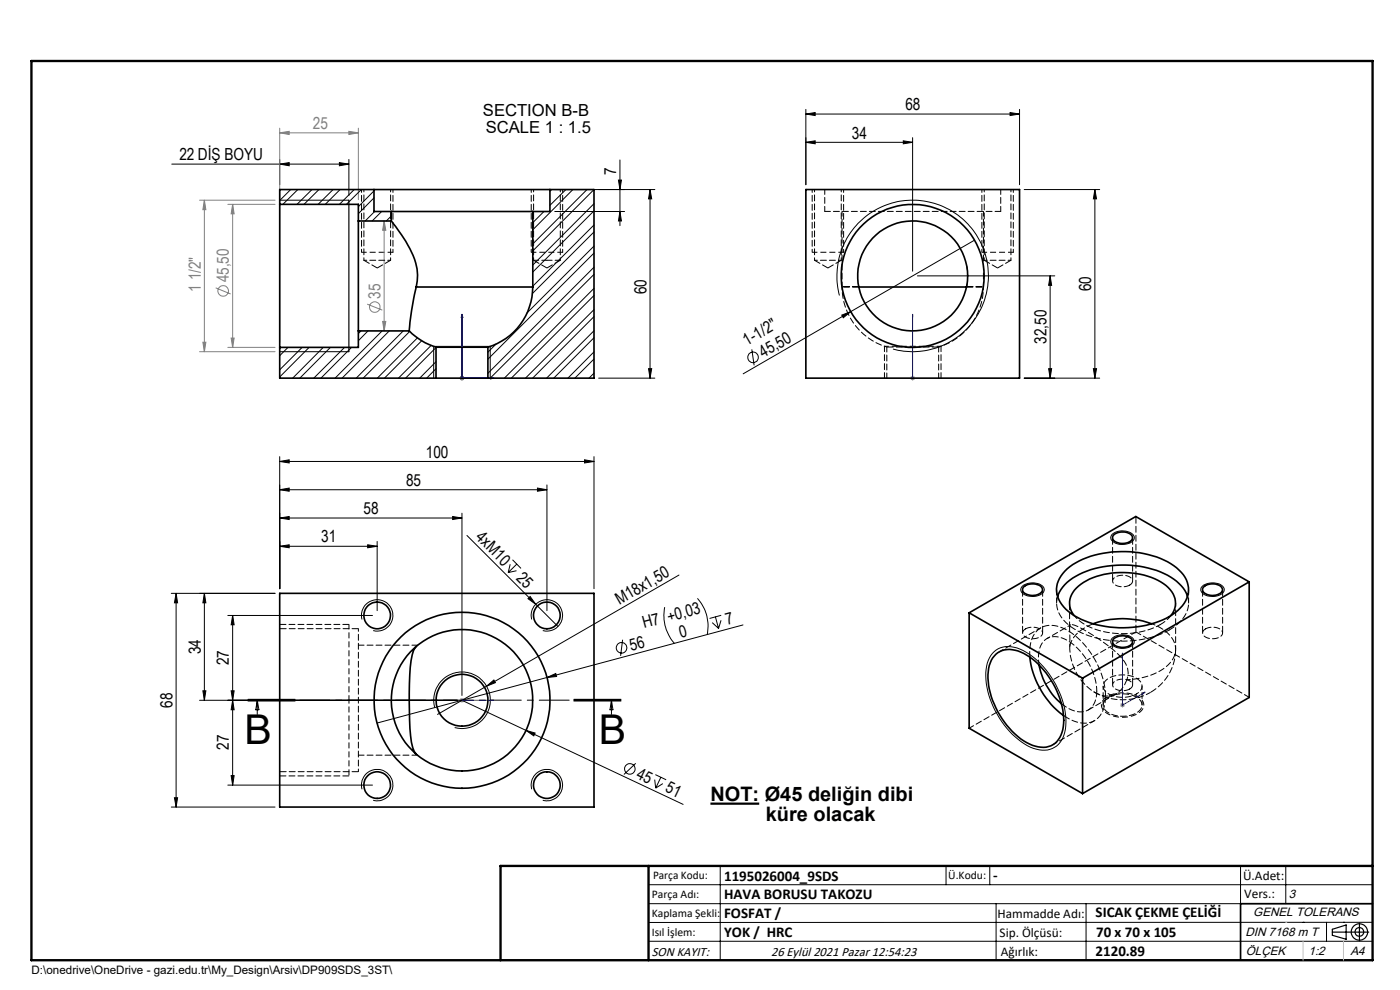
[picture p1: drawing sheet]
<svg xmlns="http://www.w3.org/2000/svg" width="297mm" height="210mm" viewBox="0 0 297 210" stroke-linecap="round" stroke-linejoin="round" font-family="sans-serif">
<g fill="none" stroke="#000" stroke-width=".21">
<path d="M36.4 34.8h37.6M59.3 34.8l2-.3v.7zM59.3 33.8v5.4M72 34.5l2 .3-2 .4zM74 33.8v7.7M131.2 38.2h.6l-.3 2zM131.5 33.9v14M171 24.2l1.9-.3v.6zM171 30.2l1.9-.3v.6zM171 23.2v16M171 24.2h45.3M171 30.2h22.6"/>
<path d="M191.6 29.9l2 .3-2 .3zM193.6 29.2v28.3M214.3 23.9l2 .3-2 .3zM216.3 23.2v16M59.3 42.5h14.7M117.7 44.9h14.8M117.7 40.2h21.2M131.5 44.9l.3 2h-.6zM137.9 40.2v40M137.9 40.2l.4 2h-.7zM194.6 58.5h29.2M206.8 50.9l-26.3 15.2"/>
<path d="M217.3 40.2h16M222.8 58.5l.3 2h-.6zM222.8 58.5v21.7M232.3 40.2v40M232.3 40.2l.3 2h-.6zM59.3 74.6h14.7M137.6 78.2h.7l-.4 2zM159.5 74.1l.5 3.4M178.1 62.7a16.1 16.1 0 0 1 14.1-20.2 16.1 16.1 0 0 1 17.4 17.4 16.1 16.1 0 0 1-20.2 14.1M178.6 66.8l1.9-.7-1.6 1.3zM180.5 66.1l-22.8 13.2M222.5 78.2h.6l-.3 2z"/>
<path d="M232 78.2h.6l-.3 2zM59.3 97.9l2-.4v.7zM59.3 96.9v28M59.3 97.9h66.7M92 80.2v-6.7h12v6.7M124 97.5l2 .4-2 .3zM126 96.9v28M127 80.2h11.9M217.3 80.2h16M59.3 109.9l2-.3v.6zM59.3 115.9l2-.3v.6zM59.3 103.9l2-.4v.7z"/>
<path d="M59.3 109.9h38.7M59.3 115.9h20.7M59.3 103.9h56.7M78 115.6l2 .3-2 .3zM80 114.9v14.6M96 109.6l2 .3-2 .3zM98 108.9v38.6M99.1 113.6l19.3 19.3M108.2 119.7l-.4 1.8M108.7 118.7l1.8 1.9M109.6 119.7l-1.8 1.8M114 103.5l2 .4-2 .3z"/>
<path d="M116 102.9v26.6M236 113.3a3.5 3.5 0 0 1 4.5 .4 1.38 1.38 0 0 1-1.5 1.7 2.88 2.88 0 0 1-3.3-1.2v-.4zM36.3 125.9h22M37.4 125.9v45.3M37.4 125.9l.3 2h-.7zM43.4 125.9v22.6M43.4 125.9l.3 2h-.7zM48.3 130.6h30.7M49.4 130.6v35.9M49.4 130.6l.3 1.9h-.7zM76.8 131.4a3.3 3.3 0 0 1 2.9-4.2 3.3 3.3 0 0 1 3.6 3.6 3.3 3.3 0 0 1-4.1 3M109.6 121.1l-1.8 .4"/>
<path d="M112 127l.5-.5 1.2 1.7zM112.8 131.4a3.3 3.3 0 0 1 2.9-4.2 3.3 3.3 0 0 1 3.6 3.6 3.3 3.3 0 0 1-4.2 3M132.1 135.7l-.4 3.4M141 128.8a8.8 8.8 0 0 0 2.1 7.7M144 122l-40.8 23.5M148 126.9a8.8 8.8 0 0 1 2 7.7M151.1 132.1l1.3 1.2M151.8 130.8l.6 2.5M153 131.6l-.6 1.7M153 130.5l-2.5 .7M157.6 132.6l-77.6 20.8M210.9 138.2a5.6 5.6 0 0 1 6.7 .1 18.4 18.4 0 0 1 8.5 15.7 4.9 4.9 0 0 1-4.4 5.1 9 9 0 0 1-6.3-2.8 18.3 18.3 0 0 1-6.2-14.3l.5-1.9 .5-1z"/>
<path d="M216.9 124.3a3.4 3.4 0 0 1 4.5 .4 1.27 1.27 0 0 1-1.1 1.6 3.3 3.3 0 0 1-3.7-.8l-.1-.5zM236 135.4a3.6 3.6 0 0 1 4.4 .1 1.06 1.06 0 0 1-.7 1.7 3.4 3.4 0 0 1-4-.7l-.1-.4zM254.9 124.6a3.4 3.4 0 0 1 4.7 .1 1.27 1.27 0 0 1-1.1 1.6 2.98 2.98 0 0 1-3.8-1zM42.3 148.5h54.7M43 146.5h.7l-.3 2zM49 146.5h.7l-.3 2zM49.4 148.5l.3 2.1h-.7zM52.6 148.5h10M52.6 148.7h10M52.6 148.3h10M54.6 148.5v3M54.6 148.5l.3 2.1h-.6z"/>
<path d="M92.2 150.1a6 6 0 0 1 5.3-7.5 6 6 0 0 1 6.5 6.5 6 6 0 0 1-7.6 5.2M98 148.5l46.9 22.1M103.2 145.5l1.6-1.3 .3 .6zM103.2 145.5l-10.4 6M111.6 154.9l1.9 .6-.3 .6zM116 143.7l1.9-.8 .2 .6zM121.7 148.3h10zM121.7 148.5h10M121.7 148.7h10M129.7 148.5l.3 2.1h-.6zM129.7 148.5v3M36.3 171.2h22"/>
<path d="M37 169.2h.7l-.3 2zM48.3 166.5h30.7M49 164.5h.7l-.3 2zM76.8 167.4a3.3 3.3 0 0 1 2.9-4.2 3.3 3.3 0 0 1 3.6 3.6 3.3 3.3 0 0 1-4.1 2.9M112.8 167.4a3.3 3.3 0 0 1 2.9-4.2 3.3 3.3 0 0 1 3.6 3.6 3.3 3.3 0 0 1-4.2 2.9M134.9 161.9l-2.5 2.4M138.9 165.4l.2 1.8M139 164.3l2.3 1.1M140.2 164.9l-1.1 2.3M140.6 166.2l-1.5 1M137.6 187.7h153.6M137.6 191.7h153.6"/>
<path d="M137.6 199.7h153.6M152.8 183.7v20M200.7 183.7v4M210 183.7v4M211.3 191.7v12M230.4 191.7v12M263.2 183.7v20M272.8 183.7v8M276.4 195.6h.1M281.4 195.6v4.1M285 195.6h.1M291.2 195.6l-153.6 .1"/>
<circle cx="159.8" cy="75.8" r="1.12"/>
<circle cx="131.8" cy="137.4" r="1.11"/>
<circle cx="133.6" cy="163.1" r="1.11"/>
</g>
<g fill="none" stroke="#808080" stroke-width=".21">
<path d="M59.3 28.2l2-.3v.6zM59.3 27.2v45.5M59.3 28.2h16.7M74 27.9l2 .3-2 .3zM76 27.2v15.2M42.3 42.5h16M43.4 42.5v32.1M43.4 42.5l.3 2h-.7zM48.3 43.3h10M49.4 43.3l.3 2.1h-.7zM49.4 43.3v30.4M81.5 46.9v23.3"/>
<path d="M81.5 46.9l.3 2h-.6zM42.3 74.6h16M43 72.6h.7l-.3 2zM45.8 61.1l3.1 1.3M48.3 73.7h10M49 71.7h.7l-.3 2zM77.9 64.5l3.2 1.3M81.2 68.2h.6l-.3 2zM97.6 79.9l.8 .7M98 79.7v1M98.4 79.9l-.8 .7M193.3 79.9l.7 .7"/>
<path d="M193.6 79.7v1M194 79.9l-.7 .7M97.5 80.2h1M193.1 80.2h1M97.5 148.5h1M97.6 148.2l.8 .7M98 148.1v.9M98.4 148.2l-.8 .7M237.6 149.6h1M237.8 149.2l.7 .7M238.1 149.1v1M238.5 149.2l-.7 .7"/>
<circle cx="47.4" cy="61.7" r="1.12"/>
<circle cx="79.5" cy="65.1" r="1.13"/>
</g>
<path d="M150.7 170.5h10.4" fill="none" stroke="#000" stroke-width=".47"/>
<g fill="none" stroke="#000" stroke-width=".25">
<path d="M74 42.5v32.1M282.6 197.7h7.8M282.6 197.1l3-.9v3l-3-.8zM288.4 195.8v3.8M106.2 203.7h185"/>
<circle cx="288.4" cy="197.7" r="1.74"/>
<circle cx="288.4" cy="197.7" r=".93"/>
</g>
<path d="M83.3 53.5h-6.6M119.3 53.5h-6.6M179 53.5h-6.7M215 53.5h-6.7M74 132.5v16" fill="none" stroke="#000" stroke-width=".21" stroke-dasharray="1.3 .6" stroke-dashoffset=".2" stroke-linecap="butt"/>
<path d="M187.6 73.5h12" fill="none" stroke="#000" stroke-width=".21" stroke-dasharray="1.3 .6" stroke-dashoffset=".4" stroke-linecap="butt"/>
<path d="M241.3 147.7a6.7 6.7 0 0 0-7.1 .6 1.81 1.81 0 0 0 .6 3 6.5 6.5 0 0 0 7.4-.6 1.87 1.87 0 0 0-.9-3" fill="none" stroke="#000" stroke-width=".21" stroke-dasharray="1.3 .6" stroke-dashoffset=".7" stroke-linecap="butt"/>
<path d="M74 149.7v14.9" fill="none" stroke="#000" stroke-width=".21" stroke-dasharray="1.3 .6" stroke-dashoffset="-.1" stroke-linecap="butt"/>
<g fill="none" stroke="#00f" stroke-width=".21">
<path d="M98 66.7v13.5h6.8M98 66.7l.2 .6h-.3zM193.6 66.7v.6v-.6M193.6 66.7v13.5M104.1 80l.7 .2-.7 .2zM193.6 80v.4zM193.6 80.2h.1M238.1 138.5l.2 .5-.3 .1zM238.1 138.5v11.1l4.8-2.8M97.9 148.5h.3zM98 148.5h.1M98 148.5h6.8"/>
<path d="M104.8 148.5h-.7h.7M242.4 147l.5-.2-.5 .4z"/>
</g>
<path d="M76.7 40.2v13.3M83.4 53.5v-13.3M112.7 40.2v13.3M119.4 53.5v-13.3M172.3 40.2v13.3M179 53.5v-13.3M208.3 40.2v13.3M215 53.5v-13.3M74 148.5v1.2" fill="none" stroke="#000" stroke-width=".21" stroke-dasharray="1.3 .6" stroke-dashoffset=".6"/>
<path d="M83.4 53.5h-.1M119.4 53.5h-.1M179 53.5h.1M215 53.5h.1M187.6 73.5h.1M74 132.5h-14.6M59.4 164.6h14.6" fill="none" stroke="#000" stroke-width=".21" stroke-dasharray="1.3 .6"/>
<path d="M187.6 73.5v6.7M199.6 80.2v-6.7" fill="none" stroke="#000" stroke-width=".21" stroke-dasharray="1.3 .6" stroke-dashoffset=".1"/>
<path d="M52.6 148.5h79.1" fill="none" stroke="#000" stroke-width=".21" stroke-dasharray="6.3 1.3 1.3 1.3" stroke-dashoffset="-.8"/>
<path d="M291.2 191.7h-28v12" fill="none" stroke="#000" stroke-width=".35"/>
<path d="M6.7 12.9h284.5v190.8h-284.5zM137.6 183.7v20M291.2 183.7h-185v20" fill="none" stroke="#000" stroke-width=".5"/>
<path d="M276.4 199.7v4M285 199.7v4" fill="none" stroke="#c0c0c0" stroke-width=".21"/>
<path d="M272.8 195.6h.1" fill="none" stroke="#c0c0c0" stroke-width=".25"/>
<g fill="#00f">
<path d="M104.1 148.5h.7zM97.9 148.5h.3z"/>
<path d="M193.6 80v.4zM193.6 66.7v.6zM242.4 147l.5-.2-.5 .4zM238.1 138.5l.2 .5-.3 .1z"/>
<path d="M104.1 80l.7 .2-.7 .2zM98 66.7l.2 .6h-.3zM104.1 80l.7 .2-.7 .2zM98 66.7l.2 .6h-.3z"/>
</g>
<g fill="#000">
<path d="M178.6 66.8l1.9-.7-1.6 1.3zM112 127l.5-.5 1.2 1.7zM103.2 145.5l1.6-1.3 .3 .6zM111.6 154.9l1.9 .6-.3 .6zM116 143.7l1.9-.8 .2 .6z"/>
<path d="M72 34.5l2 .3-2 .4zM59.3 34.8l2-.3v.7z"/>
<path d="M191.6 29.9l2 .3-2 .3zM171 30.2l1.9-.3v.6z"/>
<path d="M131.5 44.9l.3 2h-.6zM131.2 38.2h.6l-.3 2z"/>
<path d="M124 97.5l2 .4-2 .3zM59.3 97.9l2-.4v.7z"/>
<path d="M59.3 109.9l2-.3v.6zM96 109.6l2 .3-2 .3zM59.3 115.9l2-.3v.6zM78 115.6l2 .3-2 .3zM59.3 103.9l2-.4v.7zM114 103.5l2 .4-2 .3zM171 24.2l1.9-.3v.6zM214.3 23.9l2 .3-2 .3z"/>
<path d="M37.4 125.9l.3 2h-.7zM37 169.2h.7l-.3 2zM49.4 130.6l.3 1.9h-.7zM49 146.5h.7l-.3 2zM49.4 148.5l.3 2.1h-.7zM49 164.5h.7l-.3 2zM137.9 40.2l.4 2h-.7zM137.6 78.2h.7l-.4 2zM232.3 40.2l.3 2h-.6zM232 78.2h.6l-.3 2zM222.8 58.5l.3 2h-.6zM222.5 78.2h.6l-.3 2z"/>
<path d="M43 146.5h.7l-.3 2zM43.4 125.9l.3 2h-.7z"/>
</g>
<g fill="#808080">
<path d="M59.3 28.2l2-.3v.6zM74 27.9l2 .3-2 .3z"/>
<path d="M49 71.7h.7l-.3 2zM49.4 43.3l.3 2.1h-.7z"/>
<path d="M43.4 42.5l.3 2h-.7zM43 72.6h.7l-.3 2zM81.5 46.9l.3 2h-.6zM81.2 68.2h.6l-.3 2z"/>
</g>
<g fill="none" stroke="#000" stroke-width=".35">
<path d="M59.3 43.3v30.4M59.3 43.3h16.7v3.6M76 46.9v23.3M76 46.9h7M79.3 40.2h37.4M79.3 40.2h-20v3.1M79.3 40.2v4.7h3.7M83 46.9l.2 .2a27.2 27.2 0 0 1 5 8.7 9.8 9.8 0 0 1 .1 5.1M83 44.9h30M83 44.9v2M113 44.9v16M116.7 40.2h9.3v40h-22.5"/>
<path d="M116.7 40.2v4.7h-3.7M171 40.2h45.3v40h-45.3zM59.3 73.7v6.5h33.2M76 70.2h10.8M76 70.2v3.5h-16.7M86.8 70.2a13.9 13.9 0 0 0 5.7 3.5M88.3 60.9l-1 5-.5 4.3M88.3 60.9h24.7M92.5 73.7h11M92.5 73.7v6.5M103.5 73.7v6.5M113 60.9a13.4 13.4 0 0 1-9.5 12.8"/>
<path d="M182.2 60.9h22.8M92.5 80.2h11M236.3 113.4a2.98 2.98 0 0 1 3.9 .3 1.17 1.17 0 0 1-1.2 1.5 2.64 2.64 0 0 1-3-.9v-.4zM59.3 125.9h66.7v45.3h-66.7zM88.3 137.1a4.7 4.7 0 0 0-1.1 3 88.7 88.7 0 0 0 .1 17.3l.6 2 .4 .6M205.6 130l24.1 13.9M205.6 130v24.5l24.1 13.8M211.3 138.8a5 5 0 0 1 5.9-.2 17.4 17.4 0 0 1 8.4 14.9 4.7 4.7 0 0 1-4.2 5 10.2 10.2 0 0 1-7.2-4 16.5 16.5 0 0 1-4.5-12.7l.6-1.7zM217.1 124.6a2.95 2.95 0 0 1 3.9 0 1.05 1.05 0 0 1-.9 1.5 2.87 2.87 0 0 1-3.1-.7l-.1-.4zM218.5 139.4a18.3 18.3 0 0 0 7.1 12.4M224.4 126.5a8.7 8.7 0 0 1 5.3-5 22 22 0 0 1 18.7 .9 7.8 7.8 0 0 1 3.5 4.1M225.9 121.2a17.2 17.2 0 0 1 12-4.2 18.9 18.9 0 0 1 11.7 3.4 5.4 5.4 0 0 1 1.2 8.1 14.1 14.1 0 0 1-8.6 4.3 21.2 21.2 0 0 1-14.9-2.6 5.8 5.8 0 0 1-2.8-6.9l.6-1.1z"/>
<path d="M227.8 130.6a4.4 4.4 0 0 1 1.5-6.7 17.1 17.1 0 0 1 14.9-1.4 7.5 7.5 0 0 1 5.1 4.5 4.1 4.1 0 0 1-.9 3.6M231.9 132.3a18.2 18.2 0 0 1 12.4 0M236.3 135.5a2.88 2.88 0 0 1 3.9 .2 1.17 1.17 0 0 1-1.2 1.5 2.64 2.64 0 0 1-3-.9v-.4zM255.3 124.6a2.9 2.9 0 0 1 3.9 0 1.05 1.05 0 0 1-.9 1.5 2.58 2.58 0 0 1-3.2-.9zM265 123.4l-24.1-13.8-35.3 20.4M265 123.4l-35.3 20.5M265 123.4v24.5l-35.3 20.4M220.4 141a14.2 14.2 0 0 0 4.8 8.3M229.7 143.9v24.4"/>
<circle cx="193.6" cy="58.5" r="15.2"/>
<circle cx="193.6" cy="58.5" r="11.7"/>
<circle cx="80" cy="130.5" r="2.84"/>
<circle cx="116" cy="130.5" r="2.83"/>
<circle cx="98" cy="148.6" r="5.5"/>
<circle cx="98" cy="148.5" r="15"/>
<circle cx="98" cy="148.5" r="18.7"/>
<circle cx="80" cy="166.5" r="2.83"/>
<circle cx="116" cy="166.5" r="2.83"/>
</g>
<g fill="none" stroke="#000" stroke-width=".21" stroke-dasharray="1.3 .6" stroke-dashoffset=".7">
<path d="M77.2 40.2v15M82.9 55.2h-5.7M82.9 55.2v-15M113.2 40.2v15M118.9 55.2v-15M172.8 40.2v15M178.5 55.2h-5.7M178.5 55.2v-15M208.8 40.2v15M214.5 55.2h-5.7M214.5 55.2v-15M178.6 60.8a13.3 13.3 0 0 0 9.5 12.8"/>
<path d="M199.1 73.6a13.3 13.3 0 0 0 9.5-12.8M235.2 147.9a6 6 0 0 1 6.7 .7 1.78 1.78 0 0 1-1 2.7 6.1 6.1 0 0 1-6.4-.6 1.71 1.71 0 0 1 .7-2.8M239.1 144.2a4.2 4.2 0 0 0-.9-4.4 32.8 32.8 0 0 0-10.7-7.3h-.3a1.58 1.58 0 0 0-.3 1.6v3.1M241.1 147.2a6 6 0 0 1-6.7-.7 1.78 1.78 0 0 1 1-2.8 6.1 6.1 0 0 1 6.4 .7 1.71 1.71 0 0 1-.7 2.8M76 163.7v-30.3"/>
</g>
<g fill="none" stroke="#000" stroke-width=".21" stroke-dasharray="1.3 .6">
<path d="M77.2 55.2l2.8 1.6M80 56.8l2.9-1.6M113.2 55.2l2.8 1.6M116 56.8l2.9-1.6M172.8 55.2l2.8 1.6M175.6 56.8l2.9-1.6M208.8 55.2l2.8 1.6M211.6 56.8l2.9-1.6M205.1 60.8l.1-.6M88.6 136.9l-.3 .2M217.6 133.4a2.8 2.8 0 0 1 3.5 .6 1.31 1.31 0 0 1-1.3 1.4 2.39 2.39 0 0 1-2.9-1l.1-.4 .6-.6M239.7 124.1a2.8 2.8 0 0 1-3.6-.6 1.31 1.31 0 0 1 1.4-1.4 2.39 2.39 0 0 1 2.8 1l-.1 .4-.5 .6"/>
<path d="M248.1 133.6a6.8 6.8 0 0 0 4-6.1l-.2-1M248.4 130.5l-1.2 1.2-1.1 .8M255.7 133.4a2.8 2.8 0 0 1 3.6 .6 1.31 1.31 0 0 1-1.4 1.4 2.39 2.39 0 0 1-2.8-1l.1-.4 .5-.6M88.3 160l.3 .2M225.2 149.3a5.3 5.3 0 0 0 5.6 1.3 4.3 4.3 0 0 0 1.9-4M232.1 146.8l.3 .1M239.7 146.2a2.8 2.8 0 0 1-3.6-.7 1.31 1.31 0 0 1 1.4-1.4 2.39 2.39 0 0 1 2.8 1.1l-.1 .4-.5 .6"/>
</g>
<path d="M182.2 60.8h-3.6h3.6M199.1 73.6h-11M205.1 60.8h3.5h-3.5M76 133.4h-16.6M225.6 151.8a6.2 6.2 0 0 0 6.6 1 5.7 5.7 0 0 0 2.3-5.1M59.4 163.7h16.6" fill="none" stroke="#000" stroke-width=".21" stroke-dasharray="1.3 .6" stroke-dashoffset="-.1"/>
<path d="M175 44.8h37.3M88.6 136.9h-12.6M230.9 150.6l5.9-3.4M234.5 147.7a17.4 17.4 0 0 0-9.1-14.5 4.5 4.5 0 0 0-6.8 3.5l-.1 2.7M239.1 144.2a4.4 4.4 0 0 1-5.6 3.2 11 11 0 0 1-6.6-10.2M265 147.9l-24-13.9M76 160.2h12.6" fill="none" stroke="#000" stroke-width=".21" stroke-dasharray="1.3 .6" stroke-dashoffset=".1"/>
<g fill="none" stroke="#000" stroke-width=".21">
<path d="M61.7 40.2l-2.4 2.3M63.2 40.2l-3.2 3.1M66.2 40.2l-3.2 3.1M67.7 40.2l-3.2 3.1M70.7 40.2l-3.2 3.1M72.1 40.2l-3.1 3.1M75.1 40.2l-3.1 3.1M76.7 40.2l-3.2 3.1M79.3 40.5l-3.3 3.3M79.3 42l-3.3 3.3M79.5 44.9l-2 2M81 44.9l-2 2"/>
<path d="M83 45.8l-1 1.1M115.4 44.9l-2.4 2.3M117.1 40.2l-.4 .4M120.1 40.2l-3.4 3.4M121.5 40.2l-8.5 8.5M124.5 40.2l-11.5 11.5M126 43.2l-13 13M126 47.7l-13 13M126 52.2l-14.2 14.2M126 56.7l-22.5 22.5M126 40.2l-13 13M126 44.7l-13 13"/>
<path d="M126 49.2l-13.1 13.1M126 53.7l-22.5 22.5M126 58.2l-22 22M59.6 73.7l-.3 .3M61.1 73.7l-1.8 1.8M64.1 73.7l-4.8 4.7M65.6 73.7l-6.3 6.3M68.6 73.7l-6.5 6.5M70.1 73.7l-6.5 6.5M73.1 73.7l-6.5 6.5M74.6 73.7l-6.5 6.5M76.6 70.2l-.6 .6"/>
<path d="M78.1 70.2l-2.1 2.1M81.1 70.2l-10 10M82.6 70.2l-10 10M85.5 70.2l-9.9 10M86.9 70.3l-9.9 9.9M88.5 71.7l-8.5 8.5M89.5 72.3l-7.9 7.9M91.5 73.3l-7 6.9M92.5 76.7l-3.5 3.5M92.5 73.7l-6.5 6.5M92.5 78.2l-2 2M105.2 73l-1.7 1.7"/>
<path d="M126 61.2l-19 19M126 65.7l-14.5 14.5M126 70.2l-10 10M126 74.6l-5.5 5.6M126 79.2l-1 1M126 62.7l-17.5 17.5M126 67.2l-13 13M126 71.6l-8.5 8.6M126 76.2l-4 4"/>
</g>
<path d="M116 55.2h-2.8M118.9 55.2h-2.9M175 40.2v4.6M212.3 44.8v-4.6M188.1 73.6v6.6M199.1 80.2v-6.6M224.2 125.1v2.8M224.4 126.5a5.6 5.6 0 0 0 2.3 6.1 19.8 19.8 0 0 0 14.6 3.2 18.5 18.5 0 0 0 6.8-2.2M241 134l-35.4 20.5M252.2 127.9v-2.8M232.7 146.6a13.2 13.2 0 0 0-7.4-11.3 3.5 3.5 0 0 0-4.9 3.2v2.5" fill="none" stroke="#000" stroke-width=".21" stroke-dasharray="1.3 .6" stroke-dashoffset=".2"/>
<path d="M205.3 58.5l-.2-1.9" fill="none" stroke="#000" stroke-width=".21" stroke-dasharray="1.3 .6" stroke-dashoffset="1"/>
<path d="M178.6 44.8v16M208.6 60.8v-16M220.8 133.2l-8.8 5.1M223.3 158l8.9-5.1M232.5 147a11.9 11.9 0 0 0 11.5-.1" fill="none" stroke="#000" stroke-width=".21" stroke-dasharray="1.3 .6" stroke-dashoffset=".3"/>
<path d="M246.1 132.5a17.2 17.2 0 0 1-16.9-.7l-1.3-1.3" fill="none" stroke="#000" stroke-width=".21" stroke-dasharray="1.3 .6" stroke-dashoffset=".4"/>
<path d="M236 114v9.2M241 109.5v24.5M216.9 125.1v9.2M221.2 134.3v-9.2M226.9 127.9v5.4M226.9 137.2a7.1 7.1 0 0 1 5-4.9M236 136.1v9.2M240.3 123.2v-9.2M255.1 125.1v9.2M259.4 134.3v-9.2M240.3 145.3v-9.2M244 146.9a10.6 10.6 0 0 0 5.4-9.2" fill="none" stroke="#000" stroke-width=".21" stroke-dasharray="1.3 .6" stroke-dashoffset="-.2"/>
<path d="M227.1 132.5l-5 2.9M244.4 132.3a7.1 7.1 0 0 1 5 4.9 5.3 5.3 0 0 1-3.3 5.1 15.6 15.6 0 0 1-7 1.9" fill="none" stroke="#000" stroke-width=".21" stroke-dasharray="1.3 .6" stroke-dashoffset=".6"/>
<path d="M249.4 137.7v-9.8M234 145.5v4.1M242.3 149.6v-4.1" fill="none" stroke="#000" stroke-width=".21" stroke-dasharray="1.3 .6" stroke-dashoffset=".5"/>
<g font-size="8.7">
<text x="51.9" y="157.7">B</text>
<text x="127" y="157.7">B</text>
</g>
<g font-size="4.2">
<text x="150.7" y="170">NOT: Ø45 deliğin dibi</text>
<text x="162.5" y="174.2">küre olacak</text>
</g>
<g font-size="3.5">
<text x="192.1" y="23.4">68</text>
<text x="102.5" y="24.6">SECTION B-B</text>
<text x="103" y="28.1">SCALE 1 : 1.5</text>
<text x="180.7" y="29.4">34</text>
<text x="38.1" y="34">22 DİŞ BOYU</text>
<text x="130.7" y="37" transform="rotate(-90 130.7 37)">7</text>
<text x="137.1" y="62.4" transform="rotate(-90 137.1 62.4)">60</text>
<text x="231.5" y="61.7" transform="rotate(-90 231.5 61.7)">60</text>
<text x="158.5" y="73.3" transform="rotate(-30 158.5 73.3)">1-1/2&quot;</text>
<text x="161.9" y="75.9" transform="rotate(-30 161.9 75.9)">45,50</text>
<text x="222" y="72.9" transform="rotate(-90 222 72.9)">32,50</text>
<text x="90.3" y="97.1">100</text>
<text x="86.1" y="103.1">85</text>
<text x="77.1" y="109.1">58</text>
<text x="68.1" y="115.1">31</text>
<text x="100.7" y="114.1" transform="rotate(45 100.7 114.1)">4xM10</text>
<text x="109.3" y="122.7" transform="rotate(45 109.3 122.7)">25</text>
<text x="131.4" y="128.3" transform="rotate(-30 131.4 128.3)">M18x1,50</text>
<text x="136.6" y="133.3" transform="rotate(-15 136.6 133.3)">H7 +0,03</text>
<text x="144.4" y="135.3" transform="rotate(-15 144.4 135.3)">0</text>
<text x="154.3" y="132.6" transform="rotate(-15 154.3 132.6)">7</text>
<text x="42.6" y="138.8" transform="rotate(-90 42.6 138.8)">34</text>
<text x="48.6" y="141.1" transform="rotate(-90 48.6 141.1)">27</text>
<text x="133.9" y="138.1" transform="rotate(-15 133.9 138.1)">56</text>
<text x="36.6" y="150.1" transform="rotate(-90 36.6 150.1)">68</text>
<text x="48.6" y="159.1" transform="rotate(-90 48.6 159.1)">27</text>
<text x="134.8" y="165" transform="rotate(25 134.8 165)">45</text>
<text x="140.9" y="167.9" transform="rotate(25 140.9 167.9)">51</text>
</g>
<g font-size="3.5" fill="#808080">
<text x="66.4" y="27.4">25</text>
<text x="48.6" y="59.9" transform="rotate(-90 48.6 59.9)">45,50</text>
<text x="42.6" y="61.9" transform="rotate(-90 42.6 61.9)">1 1/2&quot;</text>
<text x="80.7" y="63.3" transform="rotate(-90 80.7 63.3)">35</text>
</g>
<g font-size="3.2">
<text x="153.6" y="186.8">1195026004_9SDS</text>
<text x="153.6" y="190.8">HAVA BORUSU TAKOZU</text>
<text x="210.7" y="186.6">-</text>
<text x="153.6" y="194.8">FOSFAT /</text>
<text x="232.4" y="194.5">SICAK ÇEKME ÇELİĞİ</text>
<text x="153.6" y="198.8">YOK / HRC</text>
<text x="232.4" y="202.8">2120.89</text>
<text x="232.5" y="198.8">70 x 70 x 105</text>
</g>
<g font-size="2.8">
<text x="263.7" y="186.7">Ü.Adet:</text>
<text x="263.9" y="190.5">Vers.:</text>
<text x="211.6" y="194.8">Hammadde Adı:</text>
<text x="138.3" y="202.8">SON KAYIT:</text>
<text x="163.6" y="202.8">26 Eylül 2021 Pazar 12:54:23</text>
<text x="212.1" y="198.7">Sip. Ölçüsü:</text>
<text x="212.3" y="202.7">Ağırlık:</text>
</g>
<g font-size="2.6">
<text x="273.4" y="190.4">3</text>
<text x="265.9" y="194.4">GENEL TOLERANS</text>
<text x="264.2" y="198.5">DIN 7168 m T</text>
<text x="264.3" y="202.6">ÖLÇEK</text>
<text x="277.6" y="202.6">1:2</text>
<text x="286.5" y="202.6">A4</text>
</g>
<g font-size="2.5">
<text x="138.3" y="190.5">Parça Adı:</text>
<text x="138.5" y="186.5">Parça Kodu:</text>
<text x="201.2" y="186.5">Ü.Kodu:</text>
<text x="138.3" y="194.5">Kaplama Şekli:</text>
<text x="138.3" y="198.6">Isıl İşlem:</text>
<text x="6.7" y="206.7">D:\onedrive\OneDrive - gazi.edu.tr\My_Design\Arsiv\DP909SDS_3ST\</text>
</g>
</svg>
